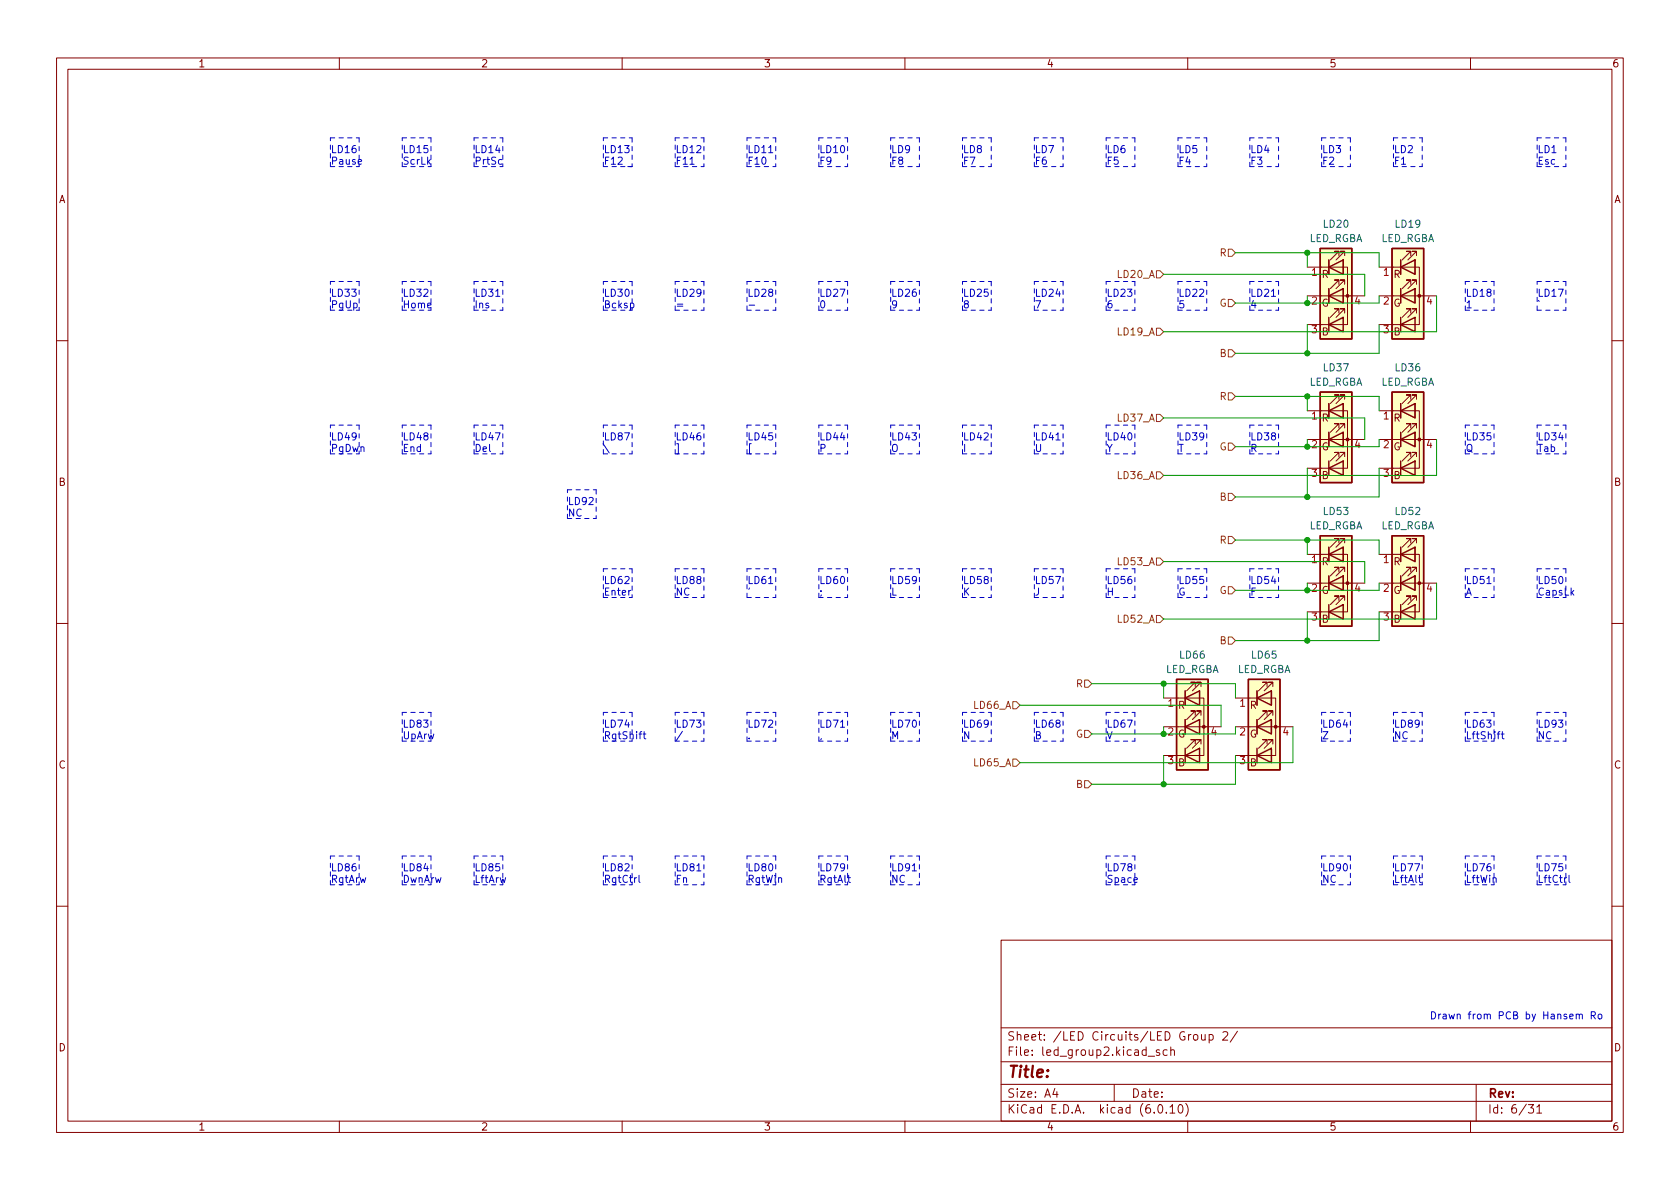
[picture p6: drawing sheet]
<svg xmlns="http://www.w3.org/2000/svg" width="297mm" height="210mm" viewBox="0 0 297 210" stroke-linecap="round" stroke-linejoin="round" font-family="sans-serif">
<g fill="none" stroke="#840000" stroke-width=".18">
<path d="M10 10.2h277v190.1h-277zM12 12.2h273v186.1h-273zM60 10.2v2M110 10.2v2M160 10.2v2M210 10.2v2M260 10.2v2M231.1 47.2h7.2v10.2h-7.2M231.1 52.3h2.6M234.9 51v2.6M234.9 46v2.5M234.9 52.3h6.4"/>
<path d="M236.7 55.4v-.8h-.7h.7l-1.5 1.5M236.7 50.3v-.8h-.7h.7l-1.5 1.5M236.7 45.2v-.8h-.7h.7l-1.5 1.6M237.5 51v2.6zM237.5 51h.1M237.5 46v2.5zM237.5 46h.1M237.7 55.4v-.8h-.7h.7l-1.5 1.5M237.7 50.3v-.8h-.7h.7l-1.5 1.5M237.7 45.2v-.8h-.7h.7l-1.5 1.6M243.8 47.2h7.2v10.2h-7.2M243.8 52.3h2.6"/>
<path d="M247.6 51v2.6M247.6 46v2.5M247.6 52.3h6.4M249.4 55.4v-.8h-.7h.7l-1.5 1.5M249.4 50.3v-.8h-.7h.7l-1.5 1.5M249.4 45.2v-.8h-.7h.7l-1.5 1.6M250.2 51v2.6zM250.2 51h.1M250.2 46v2.5zM250.2 46h.1M250.4 55.4v-.8h-.7h.7l-1.5 1.5M250.4 50.3v-.8h-.7h.7l-1.5 1.5"/>
<path d="M250.4 45.2v-.8h-.7h.7l-1.5 1.6M10 60.2h2M231.1 72.6h7.2v10.2h-7.2M231.1 77.7h2.6M234.9 76.4v2.6M234.9 71.4v2.5M234.9 77.7h6.4M236.7 75.7v-.8h-.7h.7l-1.5 1.5M236.7 70.6v-.8h-.7h.7l-1.5 1.6M237.5 76.4v2.6zM237.5 76.4h.1M237.5 71.4v2.5z"/>
<path d="M237.5 71.4h.1M237.7 75.7v-.8h-.7h.7l-1.5 1.5M237.7 70.6v-.8h-.7h.7l-1.5 1.6M243.8 72.6h7.2v10.2h-7.2M243.8 77.7h2.6M247.6 76.4v2.6M247.6 71.4v2.5M247.6 77.7h6.4M249.4 75.7v-.8h-.7h.7l-1.5 1.5M249.4 70.6v-.8h-.7h.7l-1.5 1.6M250.2 76.4v2.6zM250.2 76.4h.1"/>
<path d="M250.2 71.4v2.5zM250.2 71.4h.1M250.4 75.7v-.8h-.7h.7l-1.5 1.5M250.4 70.6v-.8h-.7h.7l-1.5 1.6M285 60.2h2M231.1 98h7.2v10.2h-7.2M234.9 96.8v2.5M236.7 96v-.8h-.7h.7l-1.5 1.6M236.7 80.8v-.8h-.7h.7l-1.5 1.5M237.5 96.8v2.5zM237.5 96.8h.1M237.7 96v-.8h-.7h.7l-1.5 1.6"/>
<path d="M237.7 80.8v-.8h-.7h.7l-1.5 1.5M243.8 98h7.2v10.2h-7.2M247.6 96.8v2.5M249.4 96v-.8h-.7h.7l-1.5 1.6M249.4 80.8v-.8h-.7h.7l-1.5 1.5M250.2 96.8v2.5zM250.2 96.8h.1M250.4 96v-.8h-.7h.7l-1.5 1.6M250.4 80.8v-.8h-.7h.7l-1.5 1.5M10 110.2h2M231.1 103.1h2.6M234.9 101.8v2.6"/>
<path d="M234.9 103.1h6.4M236.7 106.2v-.8h-.7h.7l-1.5 1.5M236.7 101.1v-.8h-.7h.7l-1.5 1.5M237.5 101.8v2.6zM237.5 101.8h.1M237.7 106.2v-.8h-.7h.7l-1.5 1.5M237.7 101.1v-.8h-.7h.7l-1.5 1.5M243.8 103.1h2.6M247.6 101.8v2.6M247.6 103.1h6.4M249.4 106.2v-.8h-.7h.7l-1.5 1.5M249.4 101.1v-.8h-.7h.7l-1.5 1.5"/>
<path d="M250.2 101.8v2.6zM250.2 101.8h.1M250.4 106.2v-.8h-.7h.7l-1.5 1.5M250.4 101.1v-.8h-.7h.7l-1.5 1.5M285 110.2h2M205.7 123.4h7.2v10.2h-7.2M205.7 128.5h2.6M209.5 127.2v2.6M209.5 122.2v2.5M209.5 128.5h6.4M211.3 131.6v-.8h-.7h.7l-1.5 1.5M211.3 126.5v-.8h-.7h.7l-1.5 1.5"/>
<path d="M211.3 121.4v-.8h-.7h.7l-1.5 1.6M212.1 127.2v2.6zM212.1 127.2h.1M212.1 122.2v2.5zM212.1 122.2h.1M212.3 131.6v-.8h-.7h.7l-1.5 1.5M212.3 126.5v-.8h-.7h.7l-1.5 1.5M212.3 121.4v-.8h-.7h.7l-1.5 1.6M218.4 123.4h7.2v10.2h-7.2M218.4 128.5h2.6M222.2 127.2v2.6M222.2 122.2v2.5"/>
<path d="M222.2 128.5h6.4M224 131.6v-.8h-.7h.7l-1.5 1.5M224 126.5v-.8h-.7h.7l-1.5 1.5M224 121.4v-.8h-.7h.7l-1.5 1.6M224.8 127.2v2.6zM224.8 127.2h.1M224.8 122.2v2.5zM224.8 122.2h.1M225 131.6v-.8h-.7h.7l-1.5 1.5M225 126.5v-.8h-.7h.7l-1.5 1.5M225 121.4v-.8h-.7h.7l-1.5 1.6M10 160.2h2"/>
<path d="M177 166.3h108v32h-108zM285 160.2h2M60 198.3v2M110 198.3v2M160 198.3v2M177 194.8h108M177 191.8h108M177 187.8h108M177 181.8h108M186.5 192.5l-.4 1h1M186.9 193v1M197 191.8v3"/>
<path d="M203 186.8h1.1M204.9 195.4l.2-.1a.81 .81 0 0 1 .6 .7 .81 .81 0 0 1-.3 .8h-.2a.81 .81 0 0 1-.6-.6 .81 .81 0 0 1 .3-.8zM205 185.7l-.4-.1-.2 .2 .1 .3 .5 .1v.4h-.6M206.2 196.7v.1M206.4 185.7l-.5-.1-.3 .3v.4l.2 .3h.6M206.9 195.8l.4-.5v1.5M206.9 196.8h.8M207 185.8l.2-.2 .4 .1v.9M207 185.1v1.5M208.5 195.4l.1-.1a.81 .81 0 0 1 .6 .7 .81 .81 0 0 1-.3 .8h-.1a.81 .81 0 0 1-.6-.6 .81 .81 0 0 1 .3-.8zM209.6 195.1a1.72 1.72 0 0 1 0 2.3M210 198.3v2"/>
<path d="M211.1 183l.4-.1 .3 .3v.4l-.3 .3h-.4l-.1-.3v-.4zM212.4 182.9l.1 1h.4l.2-.1M213.1 182.9v1M213.8 183l.4-.1 .3 .3v.4l-.1 .3h-.6M213.8 182.9v1.5M216.2 182.6l.6-.2 .2 .2 .1 .3-1 1h1M218.8 182.4l-1.3 1.9M260 198.3v2M261 191.8v6.5M270.2 195.3h1l-.6 .6 .5 .1v.7l-.2 .1h-.5l-.2-.1M271.7 195.8l.5-.5v1.5M271.7 196.8h.9"/>
</g>
<g fill="#ffffc2" stroke="#ffffc2" stroke-width=".18">
<path d="M246.1 94.7h5.6v16h-5.6z"/>
<path d="M220.7 120.1h5.6v16h-5.6z"/>
<path d="M208 120.1h5.6v16h-5.6z"/>
<path d="M233.4 94.7h5.6v16h-5.6z"/>
<path d="M233.4 43.9h5.6v16h-5.6z"/>
<path d="M246.1 43.9h5.6v16h-5.6z"/>
<path d="M246.1 69.3h5.6v16h-5.6z"/>
<path d="M233.4 69.3h5.6v16h-5.6z"/>
</g>
<g fill="none" stroke="#840000" stroke-width=".25">
<path d="M233.4 43.9h5.6v16h-5.6zM234.9 57.4l2.6-1.3v2.6zM234.9 52.3l2.6-1.3v2.6zM234.9 47.2l2.6-1.2v2.5zM234.9 46v2.5M234.9 51v2.6M234.9 56.1v2.6M246.1 43.9h5.6v16h-5.6zM247.6 57.4l2.6-1.3v2.6zM247.6 52.3l2.6-1.3v2.6zM247.6 47.2l2.6-1.2v2.5zM247.6 46v2.5"/>
<path d="M247.6 51v2.6M247.6 56.1v2.6M233.4 69.3h5.6v16h-5.6zM234.9 77.7l2.6-1.3v2.6zM234.9 72.6l2.6-1.2v2.5zM234.9 71.4v2.5M234.9 76.4v2.6M246.1 69.3h5.6v16h-5.6zM247.6 77.7l2.6-1.3v2.6zM247.6 72.6l2.6-1.2v2.5zM247.6 71.4v2.5M247.6 76.4v2.6"/>
<path d="M233.4 94.7h5.6v16h-5.6zM234.9 98l2.6-1.2v2.5zM234.9 82.8l2.6-1.3v2.6zM234.9 81.5v2.6M234.9 96.8v2.5M246.1 94.7h5.6v16h-5.6zM247.6 98l2.6-1.2v2.5zM247.6 82.8l2.6-1.3v2.6zM247.6 81.5v2.6M247.6 96.8v2.5M234.9 108.2l2.6-1.3v2.6zM234.9 103.1l2.6-1.3v2.6z"/>
<path d="M234.9 101.8v2.6M234.9 106.9v2.6M247.6 108.2l2.6-1.3v2.6zM247.6 103.1l2.6-1.3v2.6zM247.6 101.8v2.6M247.6 106.9v2.6M208 120.1h5.6v16h-5.6zM209.5 133.6l2.6-1.3v2.6zM209.5 128.5l2.6-1.3v2.6zM209.5 123.4l2.6-1.2v2.5zM209.5 122.2v2.5M209.5 127.2v2.6"/>
<path d="M209.5 132.3v2.6M220.7 120.1h5.6v16h-5.6zM222.2 133.6l2.6-1.3v2.6zM222.2 128.5l2.6-1.3v2.6zM222.2 123.4l2.6-1.2v2.5zM222.2 122.2v2.5M222.2 127.2v2.6M222.2 132.3v2.6"/>
</g>
<g fill="#840000" stroke="#840000" stroke-width=".18">
<circle cx="251" cy="103.1" r=".25"/>
<circle cx="225.6" cy="128.5" r=".25"/>
<circle cx="212.9" cy="128.5" r=".25"/>
<circle cx="238.3" cy="103.1" r=".25"/>
<circle cx="238.3" cy="52.3" r=".25"/>
<circle cx="251" cy="52.3" r=".25"/>
<circle cx="251" cy="77.7" r=".25"/>
<circle cx="238.3" cy="77.7" r=".25"/>
</g>
<g fill="none" stroke="#725600" stroke-width=".18">
<path d="M204.5 47.9h.6l.6 .6-.6 .6h-.6zM204.5 58h.6l.6 .7-.6 .6h-.6zM217.2 44.1h.6l.6 .6-.6 .6h-.6zM217.2 53h.6l.6 .6-.6 .6h-.6zM204.5 73.3h.6l.6 .6-.6 .6h-.6zM217.2 61.8h.6l.6 .7-.6 .6h-.6zM217.2 69.5h.6l.6 .6-.6 .6h-.6zM217.2 78.4h.6l.6 .6-.6 .6h-.6zM204.5 83.4h.6l.6 .7-.6 .6h-.6zM204.5 98.7h.6l.6 .6-.6 .6h-.6zM217.2 94.9h.6l.6 .6-.6 .6h-.6zM217.2 87.2h.6l.6 .7-.6 .6h-.6z"/>
<path d="M204.5 108.8h.6l.6 .7-.6 .6h-.6zM217.2 112.6h.6l.6 .7-.6 .6h-.6zM217.2 103.8h.6l.6 .6-.6 .6h-.6zM179.1 134.2h.6l.6 .7-.6 .6h-.6zM179.1 124.1h.6l.6 .6-.6 .6h-.6zM191.8 120.3h.6l.6 .6-.6 .6h-.6zM191.8 138h.6l.6 .7-.6 .6h-.6zM191.8 129.2h.6l.6 .6-.6 .6h-.6z"/>
</g>
<g fill="none" stroke="#0000c2" stroke-width=".18">
<path d="M122 29h.7M135.9 27h.7M87.6 52.4h.8M111.5 53.7l.3-.1 .3 .2-.1 .6h-.5M132.5 54h.9M224.8 52.4h.7M186.7 77.8h.7M111.5 104.4l-.3 .2M135.9 103.2h.7M262.9 103.2h.7M113.7 129.8h.5M113.9 129.4v1.1l.3 .1"/>
<path d="M120.7 129.3l-1.1 1.7M148.6 128.6h.7M264.7 129.8h.5M265.2 129.4l-.3 .2v1M265.4 129.8h.5M265.6 129.4v1.1l.3 .1M113 154.8v1.1l.2 .1M123.2 154h.7M149.9 155.2h.5M150.1 154.8v1.1l.3 .1M161.3 154h.7M250.8 155.2h.5"/>
<path d="M251 154.8v1.1l.3 .1M277.4 154.8v1.1l.2 .1M278.7 179.5l.2-.2 .3 .1v.8M279.2 179.5l.2-.2 .3 .1 .1 .8M281.4 179.6l.6-.1 .1-.2-.1-.3-.6-.1v1.3M281.7 179.6l.4 .6M282.6 179.5l.2-.2 .4 .2v.4l-.1 .2-.3 .1-.2-.1z"/>
</g>
<g fill="none" stroke="#0000c2" stroke-width=".18" stroke-dasharray=".8 .8">
<path d="M58.4 29.5v-5.1M58.4 24.4h5.1M58.4 29.5h5.1M63.5 24.4v5.1M71.1 29.5v-5.1M71.1 29.5h5.1M71.1 24.4h5.1M76.2 24.4v5.1M83.8 24.4h5.1M83.8 29.5h5.1M83.8 29.5v-5.1M88.9 24.4v5.1"/>
<path d="M106.7 29.5v-5.1M106.7 24.4h5.1M106.7 29.5h5.1M111.8 24.4v5.1M111.8 29.5h-1.3M119.4 24.4h5.1M119.4 29.5h5.1M119.4 29.5v-5.1M124.5 24.4v5.1M132.1 29.5h5.1M132.1 24.4h5.1M132.1 29.5v-5.1"/>
<path d="M137.2 24.4v5.1M144.8 24.4h5.1M144.8 29.5h5.1M144.8 29.5v-5.1M149.9 24.4v5.1M157.5 29.5h5.1M157.5 29.5v-5.1M157.5 24.4h5.1M162.6 24.4v5.1M170.2 29.5v-5.1M170.2 29.5h5.1M170.2 24.4h5.1"/>
<path d="M175.3 24.4v5.1M182.9 29.5h5.1M182.9 24.4h5.1M182.9 29.5v-5.1M188 24.4v5.1M195.6 29.5v-5.1M195.6 29.5h5.1M195.6 24.4h5.1M200.7 24.4v5.1M208.3 29.5v-5.1M208.3 29.5h5.1M208.3 24.4h5.1"/>
<path d="M213.4 24.4v5.1M221 24.4h5.1M221 29.5v-5.1M221 29.5h5.1M226.1 24.4v5.1M233.7 24.4h5.1M233.7 29.5h5.1M233.7 29.5v-5.1M238.8 24.4v5.1M246.4 29.5v-5.1M246.4 29.5h5.1M246.4 24.4h5.1"/>
<path d="M251.5 24.4v5.1M271.8 24.4h5.1M271.8 29.5h5.1M271.8 29.5v-5.1M276.9 24.4v5.1M58.4 54.9v-5.1M58.4 54.9h5.1M58.4 49.8h5.1M63.5 49.8v5.1M71.1 54.9v-5.1M71.1 54.9h5.1M71.1 49.8h5.1"/>
<path d="M76.2 49.8v5.1M83.8 54.9h5.1M83.8 54.9v-5.1M83.8 49.8h5.1M88.9 49.8v5.1M106.7 54.9h5.1M106.7 49.8h5.1M106.7 54.9v-5.1M111.8 49.8v5.1M119.4 54.9v-5.1M119.4 54.9h5.1M119.4 49.8h5.1"/>
<path d="M124.5 49.8v5.1M132.1 49.8h5.1M132.1 54.9v-5.1M132.1 54.9h5.1M137.2 49.8v5.1M144.8 54.9h5.1M144.8 49.8h5.1M144.8 54.9v-5.1M149.9 49.8v5.1M157.5 49.8h5.1M157.5 54.9h5.1M157.5 54.9v-5.1"/>
<path d="M162.6 49.8v5.1M170.2 54.9v-5.1M170.2 49.8h5.1M170.2 54.9h5.1M175.3 49.8v5.1M182.9 54.9v-5.1M182.9 54.9h5.1M182.9 49.8h5.1M188 49.8v5.1M195.6 49.8h5.1M195.6 54.9v-5.1M195.6 54.9h5.1"/>
<path d="M200.7 49.8v5.1M208.3 54.9v-5.1M208.3 49.8h5.1M208.3 54.9h5.1M213.4 49.8v5.1M221 49.8h5.1M221 54.9v-5.1M221 54.9h5.1M226.1 49.8v5.1M259.1 54.9h5.1M259.1 54.9v-5.1M259.1 49.8h5.1"/>
<path d="M264.2 49.8v5.1M271.8 54.9v-5.1M271.8 54.9h5.1M271.8 49.8h5.1M276.9 49.8v5.1M58.4 75.2h5.1M63.5 75.2v5.1M71.1 75.2h5.1M76.2 75.2v5.1M83.8 75.2h5.1M88.9 75.2v5.1M106.7 75.2h5.1"/>
<path d="M111.8 75.2v5.1M119.4 75.2h5.1M124.5 75.2v5.1M132.1 75.2h5.1M137.2 75.2v5.1M144.8 75.2h5.1M149.9 75.2v5.1M157.5 75.2h5.1M162.6 75.2v5.1M170.2 75.2h5.1M175.3 75.2v5.1M182.9 75.2h5.1"/>
<path d="M188 75.2v5.1M195.6 75.2h5.1M200.7 75.2v5.1M208.3 75.2h5.1M213.4 75.2v5.1M221 75.2h5.1M226.1 75.2v5.1M259.1 75.2h5.1M264.2 75.2v5.1M271.8 75.2h5.1M276.9 75.2v5.1M58.4 80.3v-5.1"/>
<path d="M58.4 80.3h5.1M71.1 80.3v-5.1M71.1 80.3h5.1M83.8 80.3v-5.1M83.8 80.3h5.1M100.3 91.7h5.1M100.3 86.6h5.1M100.3 91.7v-5.1M105.4 86.6v5.1M106.7 80.3v-5.1M106.7 80.3h5.1M119.4 80.3h5.1"/>
<path d="M119.4 80.3v-5.1M132.1 80.3h5.1M132.1 80.3v-5.1M144.8 80.3h5.1M144.8 80.3v-5.1M157.5 80.3v-5.1M157.5 80.3h5.1M170.2 80.3h5.1M170.2 80.3v-5.1M182.9 80.3v-5.1M182.9 80.3h5.1M195.6 80.3v-5.1"/>
<path d="M195.6 80.3h5.1M208.3 80.3v-5.1M208.3 80.3h5.1M221 80.3h5.1M221 80.3v-5.1M259.1 80.3v-5.1M259.1 80.3h5.1M271.8 80.3h5.1M271.8 80.3v-5.1M106.7 100.6h5.1M106.7 105.7v-5.1M106.7 105.7h5.1"/>
<path d="M111.8 100.6v5.1M119.4 100.6h5.1M119.4 105.7h5.1M119.4 105.7v-5.1M124.5 100.6v5.1M132.1 105.7h5.1M132.1 105.7v-5.1M132.1 100.6h5.1M137.2 100.6v5.1M144.8 105.7h5.1M144.8 105.7v-5.1M144.8 100.6h5.1"/>
<path d="M149.9 100.6v5.1M157.5 100.6h5.1M157.5 105.7h5.1M157.5 105.7v-5.1M162.6 100.6v5.1M170.2 100.6h5.1M170.2 105.7h5.1M170.2 105.7v-5.1M175.3 100.6v5.1M182.9 105.7v-5.1M182.9 105.7h5.1M182.9 100.6h5.1"/>
<path d="M188 100.6v5.1M195.6 105.7v-5.1M195.6 105.7h5.1M195.6 100.6h5.1M200.7 100.6v5.1M208.3 105.7h5.1M208.3 100.6h5.1M208.3 105.7v-5.1M213.4 100.6v5.1M221 105.7v-5.1M221 100.6h5.1M221 105.7h5.1"/>
<path d="M226.1 100.6v5.1M259.1 105.7h5.1M259.1 100.6h5.1M259.1 105.7v-5.1M264.2 100.6v5.1M271.8 100.6h5.1M271.8 105.7v-5.1M271.8 105.7h5.1M276.9 100.6v5.1M71.1 131.1h5.1M71.1 126h5.1M71.1 131.1v-5.1"/>
<path d="M76.2 126v5.1M106.7 131.1v-5.1M106.7 131.1h5.1M106.7 126h5.1M111.8 126v5.1M119.4 126h5.1M119.4 131.1v-5.1M119.4 131.1h5.1M124.5 126v5.1M132.1 126h5.1M132.1 131.1v-5.1M132.1 131.1h5.1"/>
<path d="M137.2 126v5.1M144.8 131.1v-5.1M144.8 131.1h5.1M144.8 126h5.1M149.9 126v5.1M157.5 126h5.1M157.5 131.1h5.1M157.5 131.1v-5.1M162.6 126v5.1M170.2 131.1v-5.1M170.2 131.1h5.1M170.2 126h5.1"/>
<path d="M175.3 126v5.1M182.9 131.1h5.1M182.9 126h5.1M182.9 131.1v-5.1M188 126v5.1M195.6 131.1h5.1M195.6 126h5.1M195.6 131.1v-5.1M200.7 126v5.1M233.7 131.1v-5.1M233.7 131.1h5.1M233.7 126h5.1"/>
<path d="M238.8 126v5.1M246.4 126h5.1M246.4 131.1v-5.1M246.4 131.1h5.1M251.5 126v5.1M259.1 126h5.1M259.1 131.1h5.1M259.1 131.1v-5.1M264.2 126v5.1M271.8 131.1h5.1M271.8 126h5.1M271.8 131.1v-5.1"/>
<path d="M276.9 126v5.1M58.4 156.5v-5.1M58.4 151.4h5.1M58.4 156.5h5.1M63.5 151.4v5.1M71.1 156.5v-5.1M71.1 151.4h5.1M71.1 156.5h5.1M76.2 151.4v5.1M83.8 151.4h5.1M83.8 156.5h5.1M83.8 156.5v-5.1"/>
<path d="M88.9 151.4v5.1M106.7 156.5v-5.1M106.7 156.5h5.1M106.7 151.4h5.1M111.8 151.4v5.1M119.4 156.5h5.1M119.4 156.5v-5.1M119.4 151.4h5.1M124.5 151.4v5.1M132.1 156.5h5.1M132.1 151.4h5.1M132.1 156.5v-5.1"/>
<path d="M137.2 151.4v5.1M144.8 151.4h5.1M144.8 156.5h5.1M144.8 156.5v-5.1M149.9 151.4v5.1M157.5 151.4h5.1M157.5 156.5h5.1M157.5 156.5v-5.1M162.6 151.4v5.1M195.6 156.5h5.1M195.6 151.4h5.1M195.6 156.5v-5.1"/>
<path d="M200.7 151.4v5.1M233.7 156.5h5.1M233.7 151.4h5.1M233.7 156.5v-5.1M238.8 151.4v5.1M246.4 156.5v-5.1M246.4 151.4h5.1M246.4 156.5h5.1M251.5 151.4v5.1M259.1 151.4h5.1M259.1 156.5h5.1M259.1 156.5v-5.1"/>
<path d="M264.2 151.4v5.1M271.8 156.5v-5.1M271.8 151.4h5.1M271.8 156.5h5.1M276.9 151.4v5.1"/>
</g>
<g fill="none" stroke="#009600" stroke-width=".18">
<path d="M205.7 48.5h35.6v3.8M218.4 44.7h25.4v2.5M231.1 44.7v2.5M231.1 52.3v1.3M231.1 57.4v5.1M243.8 52.3v1.3h-25.4M243.8 57.4v5.1h-25.4M254 52.3v6.4h-48.3M205.7 73.9h35.6v3.8M218.4 70.1h25.4v2.5M231.1 70.1v2.5M231.1 77.7v1.3"/>
<path d="M243.8 77.7v1.3h-25.4M254 77.7v6.4h-48.3M205.7 99.3h35.6v3.8M218.4 95.5h25.4v2.5M231.1 82.8v5.1M231.1 95.5v2.5M243.8 82.8v5.1h-25.4M231.1 103.1v1.3M231.1 108.2v5.1M243.8 108.2v5.1h-25.4M243.8 103.1v1.3h-25.4M254 103.1v6.4h-48.3"/>
<path d="M180.3 124.7h35.6v3.8M193 120.9h25.4v2.5M205.7 120.9v2.5M205.7 128.5v1.3M205.7 133.6v5.1M218.4 133.6v5.1h-25.4M218.4 128.5v1.3h-25.4M228.6 128.5v6.4h-48.3"/>
</g>
<g fill="#009600" stroke="#009600" stroke-width=".18">
<circle cx="205.7" cy="120.9" r=".46"/>
<circle cx="231.1" cy="62.5" r=".46"/>
<circle cx="231.1" cy="53.6" r=".46"/>
<circle cx="231.1" cy="44.7" r=".46"/>
<circle cx="231.1" cy="70.1" r=".46"/>
<circle cx="231.1" cy="79" r=".46"/>
<circle cx="231.1" cy="87.9" r=".46"/>
<circle cx="231.1" cy="95.5" r=".46"/>
<circle cx="231.1" cy="113.3" r=".46"/>
<circle cx="205.7" cy="129.8" r=".46"/>
<circle cx="205.7" cy="138.7" r=".46"/>
<circle cx="231.1" cy="104.4" r=".46"/>
</g>
<text font-size="2.8" fill="#840000" x="178" y="190.6">Title:</text>
<g font-size="2.1" fill="#840000">
<text x="178" y="184">Sheet: /LED Circuits/LED Group 2/</text>
<text x="178" y="186.7">File: led_group2.kicad_sch</text>
<text x="178" y="196.9">KiCad E.D.A. kicad (6.0.10)</text>
<text x="178" y="194.1">Size: A4</text>
<text x="200" y="194.1">Date:</text>
<text x="263" y="194.1">Rev:</text>
<text x="263" y="196.9">Id: 6/31</text>
</g>
<g font-size="1.8" fill="#840000">
<text x="35" y="11.9">1</text>
<text x="85" y="11.9">2</text>
<text x="135" y="11.9">3</text>
<text x="185" y="11.9">4</text>
<text x="235" y="11.9">5</text>
<text x="285" y="11.9">6</text>
<text x="10.3" y="35.9">A</text>
<text x="285.3" y="35.9">A</text>
<text x="233.7" y="49.1">R</text>
<text x="246.4" y="49.1">R</text>
<text x="233.6" y="54.2">G</text>
<text x="233.7" y="59.3">B</text>
<text x="246.3" y="54.2">G</text>
<text x="246.4" y="59.3">B</text>
<text x="233.7" y="74.5">R</text>
<text x="246.4" y="74.5">R</text>
<text x="233.6" y="79.6">G</text>
<text x="246.3" y="79.6">G</text>
<text x="10.3" y="85.9">B</text>
<text x="233.7" y="84.7">B</text>
<text x="246.4" y="84.7">B</text>
<text x="285.3" y="85.9">B</text>
<text x="233.7" y="99.9">R</text>
<text x="246.4" y="99.9">R</text>
<text x="233.6" y="105">G</text>
<text x="246.3" y="105">G</text>
<text x="233.7" y="110.1">B</text>
<text x="246.4" y="110.1">B</text>
<text x="208.3" y="125.3">R</text>
<text x="221" y="125.3">R</text>
<text x="208.2" y="130.4">G</text>
<text x="220.9" y="130.4">G</text>
<text x="10.3" y="135.9">C</text>
<text x="208.3" y="135.5">B</text>
<text x="221" y="135.5">B</text>
<text x="285.3" y="135.9">C</text>
<text x="10.3" y="185.9">D</text>
<text x="285.3" y="185.9">D</text>
<text x="35" y="199.9">1</text>
<text x="85" y="199.9">2</text>
<text x="135" y="199.9">3</text>
<text x="185" y="199.9">4</text>
<text x="235" y="199.9">5</text>
<text x="285" y="199.9">6</text>
</g>
<g font-size="1.8" fill="#0000c2">
<text x="58.4" y="27.1">LD16</text>
<text x="58.4" y="29.1">Pause</text>
<text x="71.1" y="27.1">LD15</text>
<text x="71.1" y="29.1">ScrLk</text>
<text x="83.8" y="27.1">LD14</text>
<text x="83.8" y="29.1">PrtSc</text>
<text x="106.7" y="27.1">LD13</text>
<text x="106.7" y="29.1">F12</text>
<text x="119.4" y="27.1">LD12</text>
<text x="119.4" y="29.1">F11</text>
<text x="132.1" y="27.1">LD11</text>
<text x="132.1" y="29.1">F10</text>
<text x="144.8" y="27.1">LD10</text>
<text x="144.8" y="29.1">F9</text>
<text x="157.5" y="27.1">LD9</text>
<text x="157.5" y="29.1">F8</text>
<text x="170.2" y="27.1">LD8</text>
<text x="170.2" y="29.1">F7</text>
<text x="182.9" y="27.1">LD7</text>
<text x="182.9" y="29.1">F6</text>
<text x="195.6" y="27.1">LD6</text>
<text x="195.6" y="29.1">F5</text>
<text x="208.3" y="27.1">LD5</text>
<text x="208.3" y="29.1">F4</text>
<text x="221" y="27.1">LD4</text>
<text x="221" y="29.1">F3</text>
<text x="233.7" y="27.1">LD3</text>
<text x="233.7" y="29.1">F2</text>
<text x="246.4" y="27.1">LD2</text>
<text x="246.4" y="29.1">F1</text>
<text x="271.8" y="27.1">LD1</text>
<text x="271.8" y="29.1">Esc</text>
<text x="58.4" y="52.5">LD33</text>
<text x="71.1" y="52.5">LD32</text>
<text x="83.8" y="52.5">LD31</text>
<text x="106.7" y="52.5">LD30</text>
<text x="119.4" y="52.5">LD29</text>
<text x="132.1" y="52.5">LD28</text>
<text x="144.8" y="52.5">LD27</text>
<text x="157.5" y="52.5">LD26</text>
<text x="170.2" y="52.5">LD25</text>
<text x="182.9" y="52.5">LD24</text>
<text x="195.6" y="52.5">LD23</text>
<text x="208.3" y="52.5">LD22</text>
<text x="221" y="52.5">LD21</text>
<text x="259.1" y="52.5">LD18</text>
<text x="271.8" y="52.5">LD17</text>
<text x="58.4" y="54.5">PgUp</text>
<text x="71.1" y="54.5">Home</text>
<text x="83.8" y="54.5">Ins</text>
<text x="106.7" y="54.5">Bcksp</text>
<text x="119.4" y="54.5">=</text>
<text x="144.8" y="54.5">0</text>
<text x="157.5" y="54.5">9</text>
<text x="170.2" y="54.5">8</text>
<text x="182.9" y="54.5">7</text>
<text x="195.6" y="54.5">6</text>
<text x="208.3" y="54.5">5</text>
<text x="221" y="54.5">4</text>
<text x="259.1" y="54.5">1</text>
<text x="271.8" y="54.5">`</text>
<text x="58.4" y="77.9">LD49</text>
<text x="71.1" y="77.9">LD48</text>
<text x="83.8" y="77.9">LD47</text>
<text x="106.7" y="77.9">LD87</text>
<text x="119.4" y="77.9">LD46</text>
<text x="132.1" y="77.9">LD45</text>
<text x="144.8" y="77.9">LD44</text>
<text x="157.5" y="77.9">LD43</text>
<text x="170.2" y="77.9">LD42</text>
<text x="182.9" y="77.9">LD41</text>
<text x="195.6" y="77.9">LD40</text>
<text x="208.3" y="77.9">LD39</text>
<text x="221" y="77.9">LD38</text>
<text x="259.1" y="77.9">LD35</text>
<text x="271.8" y="77.9">LD34</text>
<text x="58.4" y="79.9">PgDwn</text>
<text x="71.1" y="79.9">End</text>
<text x="83.8" y="79.9">Del</text>
<text x="106.7" y="79.9">\</text>
<text x="119.4" y="79.9">]</text>
<text x="132.1" y="79.9">[</text>
<text x="144.8" y="79.9">P</text>
<text x="157.5" y="79.9">O</text>
<text x="170.2" y="79.9">I</text>
<text x="182.9" y="79.9">U</text>
<text x="195.6" y="79.9">Y</text>
<text x="208.3" y="79.9">T</text>
<text x="221" y="79.9">R</text>
<text x="259.1" y="79.9">Q</text>
<text x="271.8" y="79.9">Tab</text>
<text x="100.3" y="89.3">LD92</text>
<text x="100.3" y="91.3">NC</text>
<text x="106.7" y="103.3">LD62</text>
<text x="106.7" y="105.3">Enter</text>
<text x="119.4" y="103.3">LD88</text>
<text x="119.4" y="105.3">NC</text>
<text x="132.1" y="103.3">LD61</text>
<text x="132.1" y="105.3">'</text>
<text x="144.8" y="103.3">LD60</text>
<text x="144.8" y="105.3">;</text>
<text x="157.5" y="103.3">LD59</text>
<text x="157.5" y="105.3">L</text>
<text x="170.2" y="103.3">LD58</text>
<text x="170.2" y="105.3">K</text>
<text x="182.9" y="103.3">LD57</text>
<text x="182.9" y="105.3">J</text>
<text x="195.6" y="103.3">LD56</text>
<text x="195.6" y="105.3">H</text>
<text x="208.3" y="103.3">LD55</text>
<text x="208.3" y="105.3">G</text>
<text x="221" y="103.3">LD54</text>
<text x="221" y="105.3">F</text>
<text x="259.1" y="103.3">LD51</text>
<text x="259.1" y="105.3">A</text>
<text x="271.8" y="103.3">LD50</text>
<text x="271.8" y="105.3">CapsLk</text>
<text x="71.1" y="128.7">LD83</text>
<text x="71.1" y="130.7">UpArw</text>
<text x="106.7" y="128.7">LD74</text>
<text x="106.7" y="130.7">RgtShift</text>
<text x="119.4" y="128.7">LD73</text>
<text x="132.1" y="128.7">LD72</text>
<text x="132.1" y="130.7">.</text>
<text x="144.8" y="128.7">LD71</text>
<text x="144.8" y="130.7">,</text>
<text x="157.5" y="128.7">LD70</text>
<text x="157.5" y="130.7">M</text>
<text x="170.2" y="128.7">LD69</text>
<text x="170.2" y="130.7">N</text>
<text x="182.9" y="128.7">LD68</text>
<text x="182.9" y="130.7">B</text>
<text x="195.6" y="128.7">LD67</text>
<text x="195.6" y="130.7">V</text>
<text x="233.7" y="128.7">LD64</text>
<text x="233.7" y="130.7">Z</text>
<text x="246.4" y="128.7">LD89</text>
<text x="246.4" y="130.7">NC</text>
<text x="259.1" y="128.7">LD63</text>
<text x="259.1" y="130.7">LftShift</text>
<text x="271.8" y="128.7">LD93</text>
<text x="271.8" y="130.7">NC</text>
<text x="58.4" y="154.1">LD86</text>
<text x="71.1" y="154.1">LD84</text>
<text x="83.8" y="154.1">LD85</text>
<text x="106.7" y="154.1">LD82</text>
<text x="119.4" y="154.1">LD81</text>
<text x="132.1" y="154.1">LD80</text>
<text x="144.8" y="154.1">LD79</text>
<text x="157.5" y="154.1">LD91</text>
<text x="195.6" y="154.1">LD78</text>
<text x="233.7" y="154.1">LD90</text>
<text x="246.4" y="154.1">LD77</text>
<text x="259.1" y="154.1">LD76</text>
<text x="271.8" y="154.1">LD75</text>
<text x="58.4" y="156.1">RgtArw</text>
<text x="71.1" y="156.1">DwnArw</text>
<text x="83.8" y="156.1">LftArw</text>
<text x="106.7" y="156.1">RgtCtrl</text>
<text x="119.4" y="156.1">Fn</text>
<text x="132.1" y="156.1">RgtWin</text>
<text x="144.8" y="156.1">RgtAlt</text>
<text x="157.5" y="156.1">NC</text>
<text x="195.6" y="156.1">Space</text>
<text x="233.7" y="156.1">NC</text>
<text x="246.4" y="156.1">LftAlt</text>
<text x="259.1" y="156.1">LftWin</text>
<text x="271.8" y="156.1">LftCtrl</text>
<text x="252.7" y="180.2">Drawn from PCB by Hansem Ro</text>
</g>
<g font-size="1.8" fill="#006464">
<text x="234.1" y="40.3">LD20</text>
<text x="246.8" y="40.3">LD19</text>
<text x="231.4" y="42.8">LED_RGBA</text>
<text x="244.1" y="42.8">LED_RGBA</text>
<text x="234.1" y="65.7">LD37</text>
<text x="246.8" y="65.7">LD36</text>
<text x="231.4" y="68.2">LED_RGBA</text>
<text x="244.1" y="68.2">LED_RGBA</text>
<text x="231.4" y="93.6">LED_RGBA</text>
<text x="234.1" y="91.1">LD53</text>
<text x="244.1" y="93.6">LED_RGBA</text>
<text x="246.8" y="91.1">LD52</text>
<text x="206" y="119">LED_RGBA</text>
<text x="208.7" y="116.5">LD66</text>
<text x="218.7" y="119">LED_RGBA</text>
<text x="221.4" y="116.5">LD65</text>
</g>
<g font-size="1.8" fill="#725600">
<text x="215.7" y="45.3">R</text>
<text x="197.7" y="49.1">LD20_A</text>
<text x="197.7" y="59.3">LD19_A</text>
<text x="215.6" y="54.2">G</text>
<text x="215.7" y="63.1">B</text>
<text x="215.7" y="70.7">R</text>
<text x="197.7" y="74.5">LD37_A</text>
<text x="215.6" y="79.6">G</text>
<text x="197.7" y="84.7">LD36_A</text>
<text x="215.7" y="88.5">B</text>
<text x="197.7" y="99.9">LD53_A</text>
<text x="215.7" y="96.1">R</text>
<text x="215.6" y="105">G</text>
<text x="197.7" y="110.1">LD52_A</text>
<text x="215.7" y="113.9">B</text>
<text x="172.3" y="125.3">LD66_A</text>
<text x="190.3" y="121.5">R</text>
<text x="190.2" y="130.4">G</text>
<text x="172.3" y="135.5">LD65_A</text>
<text x="190.3" y="139.3">B</text>
</g>
<g font-size="1.8" fill="#a90000">
<text x="231.9" y="48.8">1</text>
<text x="231.9" y="53.8">2</text>
<text x="239.5" y="53.8">4</text>
<text x="244.6" y="48.8">1</text>
<text x="244.6" y="53.8">2</text>
<text x="252.2" y="53.8">4</text>
<text x="231.9" y="58.9">3</text>
<text x="244.6" y="58.9">3</text>
<text x="231.9" y="74.2">1</text>
<text x="244.6" y="74.2">1</text>
<text x="231.9" y="79.2">2</text>
<text x="239.5" y="79.2">4</text>
<text x="244.6" y="79.2">2</text>
<text x="252.2" y="79.2">4</text>
<text x="231.9" y="84.3">3</text>
<text x="244.6" y="84.3">3</text>
<text x="231.9" y="99.6">1</text>
<text x="244.6" y="99.6">1</text>
<text x="231.9" y="104.6">2</text>
<text x="239.5" y="104.6">4</text>
<text x="244.6" y="104.6">2</text>
<text x="252.2" y="104.6">4</text>
<text x="231.9" y="109.7">3</text>
<text x="244.6" y="109.7">3</text>
<text x="206.5" y="125">1</text>
<text x="219.2" y="125">1</text>
<text x="206.5" y="130">2</text>
<text x="214.1" y="130">4</text>
<text x="219.2" y="130">2</text>
<text x="226.8" y="130">4</text>
<text x="206.5" y="135.1">3</text>
<text x="219.2" y="135.1">3</text>
</g>
</svg>
